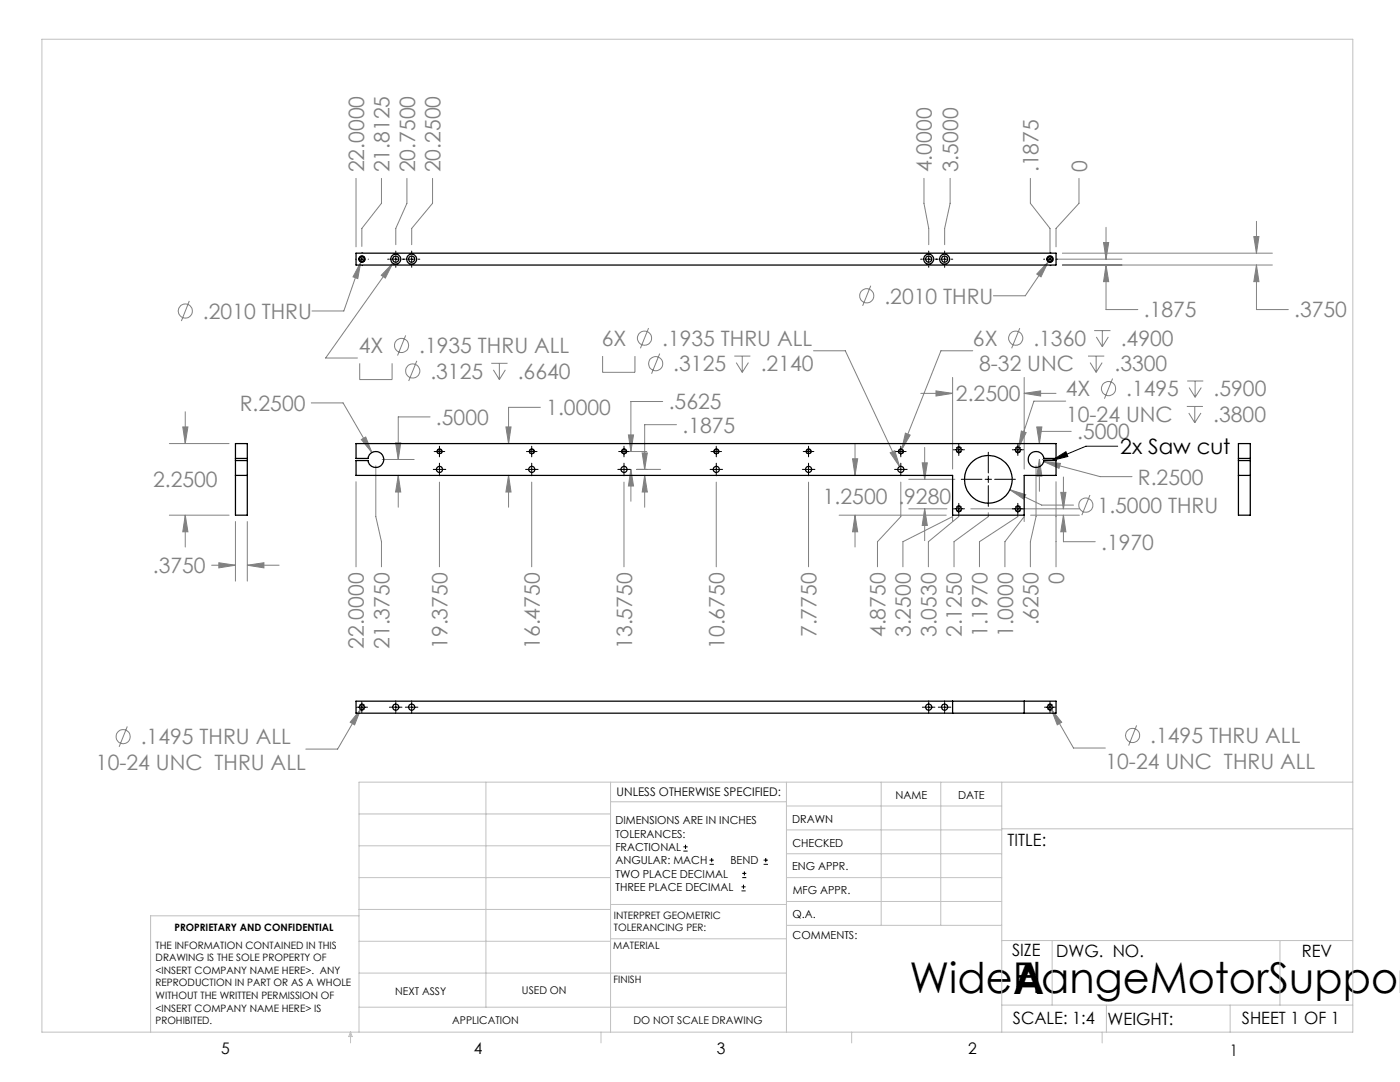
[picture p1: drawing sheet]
<svg xmlns="http://www.w3.org/2000/svg" width="279mm" height="216mm" viewBox="0 0 279 216" stroke-linecap="round" stroke-linejoin="round" font-family="sans-serif">
<g fill="none" stroke="#808080" stroke-width=".2">
<path d="M71 35.6v13.6M76.1 35.6v5l-3.9 5v3.6M81.2 35.6v5l-2.2 5v3.2M86.3 35.6v5l-4.1 5v3.2M184.4 35.6v5l.9 5v3.2M189.6 35.6v5l-1.1 5v3.2M205.6 35.6v5l4 5v4.8M215.3 35.6v5l-4.6 5v3.6M72 52.3l-.6 3.3-1-.4zM72 52.3l-3.4 9.8h-6.3M78.4 52.5l-1.5 3-.8-.6zM78.4 52.5l-13.4 18.9h6.3"/>
<path d="M173.8 57l-1.6 4M209.2 52.2l-1.4 3-.9-.5zM209.2 52.2l-4.6 6.8h-6.3M210.8 51.7h13.1M212 52.9h41.9M212 50.5h41.9M220.2 48.4h1.1l-.6 3.3zM220.7 52.9l.6 3.3h-1.1zM220.7 52.9v8.9h6.4M220.7 45.4v6.3M250.2 47.2h1l-.4 3.3zM250.8 52.9l.4 3.3h-1z"/>
<path d="M250.8 52.9v8.9h6.3M250.8 44.2v6.3M37.8 60l-1.6 4.1M71.8 72.5v3.2h6.4v-3.2M81 66.9l-1.7 4M83.2 72l-1.6 4M98 72.5h3.3M98.5 73.8l1.2 1.9M99.7 72.5v3.2M100.9 73.8l-1.2 1.9M120.3 71v3.3h6.4v-3.3M129.4 65.5l-1.6 4"/>
<path d="M131.7 70.6l-1.7 4M146.5 71h3.3M146.9 72.4l1.2 1.9M148.1 71v3.3M149.4 72.4l-1.3 1.9M162.3 70h6.4l10.8 23.1M183.8 78.5h6.3M186.8 78l3.3 .5-3.3 .5zM190.1 75.3v18.3M194.1 70h-6.3l-7.8 19.7M203.5 65.5l-1.6 4M204.4 78.5l3.3-.5v1z"/>
<path d="M204.4 75.3v18.3M204.4 78.5h6.3M217.1 71h3.3M217.6 72.4l1.2 1.9M218.4 66h3.2M218.8 71v3.3M218.8 67.2l1.2 2M220 72.4l-1.2 1.9M220 66v3.2M221.2 67.2l-1.2 2M222 75.5l-1.6 4.1M236.9 76h3.2"/>
<path d="M237.3 77.3l1.2 2M238.5 76v3.3M239.7 77.3l-1.2 2M33.8 88.5h11.9M36.5 85.2h1l-.5 3.3zM37 82.2v6.3M62.1 80.4h6.4l5.7 9.9M71 96.1v17M72.1 87.7l.9-.5 1.2 3.1zM75 93v10.1l1.1 5v5M76.3 91.7h6.4M79 88.4h1l-.5 3.3z"/>
<path d="M79.5 94.9l.5 3.3h-1zM79.5 94.9v6.3M85.8 83.2h-6.3v8.5M87.7 96.2v16.9M101 85.2h1l-.5 3.3zM101.5 94.9l.5 3.3h-1zM101.5 94.9v6.3M106.1 96.2v16.9M107.8 81.3h-6.3v7.2M124.5 96.2v16.9M125.4 86.8h1l-.5 3.3zM125.8 90.1h3.3"/>
<path d="M125.9 93.7l.5 3.3h-1zM125.9 93.7v6.3M127.1 93.7h4.7M128.2 90.4h1l-.5 3.3zM128.7 94.9l.5 3.3h-1zM128.7 94.9v6.3M132.3 80.1h-6.4v10M135 84.7h-6.3v9M142.9 96.2v16.9M161.4 96.2v16.9M170.1 91.5h1.1l-.6 3.4zM170.6 88.5v6.4"/>
<path d="M177.7 90.3l.9-.4 .9 3.2zM179.8 96.2v6.9l-4.7 5v5M180.7 86.4l.9 .4-1.6 2.9zM181.4 95.6h9.2M184 92.4h1.1l-.6 3.2zM184.5 89.3v6.3M201.5 97.7l3.2 1-.4 .9zM201.5 97.7l6.4 3.1h6.3M203.8 86l1 .3-1.5 3zM206.8 93v10.1l-1.2 5v5M206.9 85.2h1l-.5 3.3zM207.4 91.7l.5 3.3h-1z"/>
<path d="M207.4 91.7v6.3M208 91.7h2.6M208.3 92.1l3.3 .4-.3 1zM208.3 92.1l11.3 3h6.3M210.7 96.1v17M211.7 98.2h1l-.5 3.3zM212.2 95.2v6.3M212.7 80h-6.4l-3 9.3M213.8 86.1h-6.4v2.4M217.5 98.8l-1.6 4M236.9 81.1h3.2M237.2 82.4l1.2 1.9"/>
<path d="M238.4 81.1v3.2M239.7 82.4l-1.3 1.9M33.8 102.8h11.9M37 102.8l.5 3.3h-1zM37 102.8v6.3M42.2 112.8h4.8M43.7 112.3l3.3 .5-3.3 .5zM47 104.1v11.9M49.4 112.8l3.3-.5v1zM49.4 104.1v11.9M49.4 112.8h6.3M167.5 102.8h21.3"/>
<path d="M170.6 102.8l.6 3.3h-1.1zM170.6 102.8v6.3M181.4 101.5h7.6M184.5 101.5l.6 3.3h-1.1zM184.5 101.5v6.4M190.1 104.1v-1l-9.9 5v5M191.3 102.8v.3l-6 5v5M193.7 101.5h21.7M197.2 102.3v.8l-6.8 5v5M203.1 102.8v.3l-7.6 5v5M204.4 104.1v-1l-3.8 5v5M205.7 102.8h9.7"/>
<path d="M212.2 102.8l.5 3.3h-1zM212.2 102.8v5.3h6.4M25.4 145l-1.6 4M72 141.5l-1.2 3.1-.9-.5zM72 141.5l-4.6 8h-6.4M209.8 141.5l2.1 2.6-.9 .5zM209.8 141.5l4.4 7.8h6.4M226.8 144.7l-1.6 4.1"/>
<circle cx="173" cy="59" r="1.4"/>
<circle cx="37" cy="62.1" r="1.4"/>
<circle cx="80.2" cy="68.9" r="1.41"/>
<circle cx="82.4" cy="74" r="1.41"/>
<circle cx="128.6" cy="67.5" r="1.42"/>
<circle cx="130.9" cy="72.6" r="1.4"/>
<circle cx="202.7" cy="67.5" r="1.42"/>
<circle cx="221.2" cy="77.6" r="1.41"/>
<circle cx="216.7" cy="100.8" r="1.41"/>
<circle cx="24.6" cy="147" r="1.42"/>
<circle cx="226" cy="146.7" r="1.41"/>
</g>
<g fill="none" stroke="#000" stroke-width=".2">
<path d="M70.9 51.7h.1M71.6 51.7h1.2M72.2 50.4h.1M72.2 53h.1M72.2 51.1v1.3M73.5 51.7h.1M77.4 51.7h.3M78.4 51.7h1.2M79 50.1v.3M79 51.1v1.3M79 53v.3M80.3 51.7h.6"/>
<path d="M81.5 51.7h1.3M82.2 50.1v.3M82.2 51.1v1.3M82.2 53v.3M83.4 51.7h.4M183.7 51.7h.4M184.7 51.7h1.3M185.3 50.1v.3M185.3 51.1v1.3M185.3 53v.3M186.6 51.7h.7M187.9 51.7h1.3"/>
<path d="M188.5 50.1v.3M188.5 51.1v1.3M188.5 53v.3M189.8 51.7h.3M208.3 51.7h.1M208.9 51.7h1.3M209.5 50.4h.1M209.5 53h.1M209.5 51.1v1.3M210.8 51.7h.1M86.5 93.7h2.5M86.6 90.1h2.2"/>
<path d="M87.7 89v2.2M87.7 92.4v2.5M104.9 93.7h2.5M105.1 90.1h2.1M106.1 89v2.2M106.1 92.4v2.5M123.3 93.7h2.5M123.5 90.1h2.1M124.5 89v2.2M124.5 92.4v2.5M141.7 93.7h2.5M141.9 90.1h2.1"/>
<path d="M142.9 89v2.2M142.9 92.4v2.5M160.1 93.7h2.5M160.3 90.1h2.1M161.4 89v2.2M161.4 92.4v2.5M178.5 93.7h2.5M178.7 90.1h2.1M179.8 89v2.2M179.8 92.4v2.5M190.3 89.7h2.2M191.3 88.7v2.2"/>
<path d="M191.8 95.6h4.2M196.6 95.6h1.3M197.2 90.2v4.2M197.2 95v1.3M197.2 96.9v4.1M198.5 95.6h4.1M202 89.7h2.3M203.1 88.7v2.2M209.9 91.9l2.8-1.8 .4 1zM223.1 89h-6.4l-6.8 2.9M190.3 101.5h2.2M191.3 100.4v2.3"/>
<path d="M202 101.5h2.3M203.1 100.4v2.3M72.2 140v2.2M79 139.8v2.5M82.2 139.8v2.5M185.3 139.8v2.5M188.5 139.8v2.5M209.5 140v2.2M71.1 141.1h2.2M77.7 141.1h2.5M80.9 141.1h2.5M184.1 141.1h2.5"/>
<path d="M187.3 141.1h2.5M208.5 141.1h2.1M136.4 169.8h.8M136.4 169h.8M136.8 168.6v.8M141.6 172.5h.9M141.6 171.6h.9M142 171.2v.8M148 177.8h.8M148 177h.8M148.1 175.1h.8M148.1 174.3h.8"/>
<path d="M148.4 176.5v.8M148.6 173.9v.8M152.4 172.5h.8M152.4 171.6h.8M152.8 171.2v.8"/>
</g>
<path d="M72.2 52.3a.6 .6 0 0 1-.5-.9 .6 .6 0 0 1 1-.1 .6 .6 0 0 1-.3 1h-.2M209.6 52.3a.6 .6 0 0 1-.6-.9 .6 .6 0 0 1 1-.1 .6 .6 0 0 1-.3 1h-.1M191.4 89.1a.6 .6 0 0 0-.6 .9 .6 .6 0 0 0 1.1 .1 .6 .6 0 0 0-.4-1h-.1M203.2 89.1a.6 .6 0 0 0-.6 .9 .6 .6 0 0 0 1 .1 .6 .6 0 0 0-.3-1h-.1M191.4 100.9a.6 .6 0 0 0-.6 .9 .6 .6 0 0 0 1.1 .1 .6 .6 0 0 0-.4-1h-.1M203.2 100.9a.6 .6 0 0 0-.6 .9 .6 .6 0 0 0 1 .1 .6 .6 0 0 0-.3-1h-.1M72.2 140.5a.6 .6 0 0 0-.5 .9 .6 .6 0 0 0 1 0 .6 .6 0 0 0-.3-.9h-.2M209.6 140.5a.6 .6 0 0 0-.6 .9 .6 .6 0 0 0 1 0 .6 .6 0 0 0-.3-.9h-.1" fill="none" stroke="#000" stroke-width=".2" stroke-dasharray="1.3 .6" stroke-dashoffset=".6" stroke-linecap="butt"/>
<path d="M87.7 89.6a.52 .52 0 0 0-.4 .7 .52 .52 0 0 0 .8 .1 .52 .52 0 0 0-.3-.8h-.1M106.1 89.6a.52 .52 0 0 0-.4 .7 .52 .52 0 0 0 .9 .1 .52 .52 0 0 0-.4-.8h-.1M124.6 89.6a.52 .52 0 0 0-.5 .7 .52 .52 0 0 0 .9 .1 .52 .52 0 0 0-.3-.8h-.1M143 89.6a.52 .52 0 0 0-.5 .7 .52 .52 0 0 0 .9 .1 .52 .52 0 0 0-.3-.8h-.1M161.4 89.6a.52 .52 0 0 0-.5 .7 .52 .52 0 0 0 .9 .1 .52 .52 0 0 0-.3-.8h-.1M179.8 89.6a.52 .52 0 0 0-.5 .7 .52 .52 0 0 0 .9 .1 .52 .52 0 0 0-.3-.8h-.1" fill="none" stroke="#000" stroke-width=".2" stroke-dasharray="1.3 .6" stroke-linecap="butt"/>
<g fill="none" stroke="#c0c0c0" stroke-width=".2">
<path d="M8.4 7.8h261.6v198.2h-261.6zM97 156.1v44.9M121.8 156.1v49.9M121.8 160h35.2M157 156.1v49.9M175.9 156.1v28.5M187.7 156.1v28.5M199.9 156.1v49.9M270 156.1h-198.4v49.9M71.6 175.1h50.2M71.6 168.8h50.2M71.6 162.4h50.2"/>
<path d="M157 170.4h42.9M157 165.6h42.9M157 160.8h42.9M157 175.1h42.9M157 179.9h42.9M199.9 165.4h70.1M71.6 194.2h85.4M71.6 187.8h50.2M71.6 181.5h50.2M71.6 182.7h-41.5v23.3M121.8 187.3h35.2M121.8 180.5h35.2"/>
<path d="M157 184.6h42.9M199.9 187.7h70.1M210 187.7v12.9M255.4 187.7v12.9M70 206v2.1M70 206l.3 .8h-.7zM71.6 201h85.4M119.9 206v2.1M170 206v2.1M199.9 200.6h70.1M220 206v2.1M220.8 200.6v5.4"/>
<path d="M245.5 200.6v5.4"/>
</g>
<path d="M203.8 86l-.5 3.3 1.5-3zM180.7 86.4l-.7 3.3 1.6-2.9zM177.7 90.3l1.8 2.8-.9-3.2zM201.5 97.7l2.8 1.9 .4-.9zM72.1 87.7l2.1 2.6-1.2-3.1zM208.3 92.1l3 1.4 .3-1zM128.7 94.9l.5 3.3h-1zM128.2 90.4h1l-.5 3.3zM125.9 93.7l.5 3.3h-1zM125.4 86.8h1l-.5 3.3zM101.5 94.9l.5 3.3h-1zM101 85.2h1l-.5 3.3zM170.1 91.5h1.1l-.6 3.4zM170.6 102.8l.6 3.3h-1.1zM79 88.4h1l-.5 3.3zM79.5 94.9l.5 3.3h-1zM207.4 91.7l.5 3.3h-1zM206.9 85.2h1l-.5 3.3zM186.8 78l3.3 .5-3.3 .5zM204.4 78.5l3.3-.5v1zM212.2 102.8l.5 3.3h-1zM211.7 98.2h1l-.5 3.3zM184.5 101.5l.6 3.3h-1.1zM184 92.4h1.1l-.6 3.2zM72 52.3l-1.6 2.9 1 .4zM78.4 52.5l-2.3 2.4 .8 .6zM209.2 52.2l-2.3 2.5 .9 .5zM220.2 48.4h1.1l-.6 3.3zM220.7 52.9l.6 3.3h-1.1zM250.8 52.9l.4 3.3h-1zM250.2 47.2h1l-.4 3.3zM36.5 85.2h1l-.5 3.3zM37 102.8l.5 3.3h-1zM49.4 112.8l3.3-.5v1zM43.7 112.3l3.3 .5-3.3 .5zM209.8 141.5l1.2 3.1 .9-.5zM72 141.5l-2.1 2.6 .9 .5z" fill="#808080"/>
<path d="M209.9 91.9l2.8-1.8 .4 1z" fill="#000"/>
<g fill="none" stroke="#000" stroke-width=".25">
<path d="M71 50.5h139.7v2.4h-139.7zM47 91.5v.4M47 91.9v10.9h2.4v-10.9M47 94.9h2.4M47 91.9h2.4M47 91.5h2.4M47 91.5v-3h2.4v3M49.4 91.5v.4M71 88.5h139.7v3h-2.3a1.58 1.58 0 0 0-2.5-1.1 1.58 1.58 0 0 0 0 2.6 1.58 1.58 0 0 0 2.5-1.1h2.3v3h-6.3v7.9h-14.3v-7.9h-119.1v-3h2.4a1.58 1.58 0 0 0 2.5 1.1 1.58 1.58 0 0 0 0-2.6 1.58 1.58 0 0 0-2.5 1.1h-2.4zM247.2 91.5v.4M247.2 91.9v10.9h2.3v-10.9M247.2 94.9h2.3"/>
<path d="M247.2 91.9h2.3M247.2 91.5h2.3M247.2 91.5v-3h2.3v3M249.5 91.5v.4M71 139.9h139.7v2.4h-139.7zM190.1 139.9v2.4M204.4 139.9v2.4"/>
<circle cx="72.2" cy="51.7" r=".63"/>
<circle cx="72.2" cy="51.7" r=".48"/>
<circle cx="79" cy="51.7" r=".62"/>
<circle cx="79" cy="51.7" r=".99"/>
<circle cx="82.1" cy="51.7" r=".62"/>
<circle cx="82.2" cy="51.7" r=".99"/>
<circle cx="185.3" cy="51.7" r=".62"/>
<circle cx="185.4" cy="51.7" r=".99"/>
<circle cx="188.5" cy="51.7" r=".62"/>
<circle cx="188.5" cy="51.7" r=".99"/>
<circle cx="209.5" cy="51.7" r=".63"/>
<circle cx="209.6" cy="51.7" r=".46"/>
<circle cx="87.7" cy="93.7" r=".6"/>
<circle cx="87.7" cy="90.1" r=".43"/>
<circle cx="106.1" cy="93.7" r=".6"/>
<circle cx="106.1" cy="90.1" r=".43"/>
<circle cx="124.5" cy="93.7" r=".6"/>
<circle cx="124.6" cy="90.1" r=".43"/>
<circle cx="143" cy="93.7" r=".6"/>
<circle cx="143" cy="90.1" r=".43"/>
<circle cx="161.4" cy="93.7" r=".6"/>
<circle cx="161.4" cy="90.1" r=".43"/>
<circle cx="179.8" cy="93.7" r=".6"/>
<circle cx="179.8" cy="90.1" r=".43"/>
<circle cx="191.4" cy="89.8" r=".48"/>
<circle cx="197.3" cy="95.6" r="4.8"/>
<circle cx="203.2" cy="89.8" r=".48"/>
<circle cx="191.4" cy="101.5" r=".48"/>
<circle cx="203.2" cy="101.5" r=".48"/>
<circle cx="72.2" cy="141.1" r=".48"/>
<circle cx="79" cy="141.1" r=".61"/>
<circle cx="82.1" cy="141.1" r=".61"/>
<circle cx="185.3" cy="141.1" r=".61"/>
<circle cx="188.5" cy="141.1" r=".61"/>
<circle cx="209.6" cy="141.1" r=".46"/>
</g>
<g font-size="8.5">
<text x="181.5" y="198.1">WideFlangeMotorSuppor</text>
<text x="202.2" y="198.3">A</text>
</g>
<g font-size="4.2" fill="#808080">
<text x="72.7" y="34.4" transform="rotate(-90 72.7 34.4)">22.0000</text>
<text x="77.7" y="34.4" transform="rotate(-90 77.7 34.4)">21.8125</text>
<text x="82.8" y="34.4" transform="rotate(-90 82.8 34.4)">20.7500</text>
<text x="87.9" y="34.4" transform="rotate(-90 87.9 34.4)">20.2500</text>
<text x="186" y="34.4" transform="rotate(-90 186 34.4)">4.0000</text>
<text x="191.2" y="34.4" transform="rotate(-90 191.2 34.4)">3.5000</text>
<text x="207.3" y="34.4" transform="rotate(-90 207.3 34.4)">.1875</text>
<text x="216.9" y="34.4" transform="rotate(-90 216.9 34.4)">0</text>
<text x="40.5" y="63.6">.2010 THRU</text>
<text x="176.5" y="60.6">.2010 THRU</text>
<text x="228.3" y="63.4">.1875</text>
<text x="258.3" y="63.4">.3750</text>
<text x="71.6" y="70.5">4X</text>
<text x="83.7" y="70.5">.1935 THRU ALL</text>
<text x="120.1" y="69">6X</text>
<text x="132.1" y="69">.1935 THRU ALL</text>
<text x="194.2" y="69">6X</text>
<text x="206.2" y="69">.1360</text>
<text x="223.7" y="69">.4900</text>
<text x="85.9" y="75.6">.3125</text>
<text x="103.3" y="75.6">.6640</text>
<text x="134.4" y="74.1">.3125</text>
<text x="151.8" y="74.1">.2140</text>
<text x="195.4" y="74.1">8-32 UNC</text>
<text x="222.4" y="74.1">.3300</text>
<text x="47.9" y="82">R.2500</text>
<text x="109" y="82.9">1.0000</text>
<text x="133.5" y="81.7">.5625</text>
<text x="190.8" y="80.1">2.2500</text>
<text x="212.7" y="79.1">4X</text>
<text x="224.8" y="79.1">.1495</text>
<text x="242.2" y="79.1">.5900</text>
<text x="87" y="84.8">.5000</text>
<text x="136.2" y="86.3">.1875</text>
<text x="212.8" y="84.2">10-24 UNC</text>
<text x="215" y="87.7">.5000</text>
<text x="242.1" y="84.2">.3800</text>
<text x="30.5" y="97.2">2.2500</text>
<text x="164.2" y="100.7">1.2500 .9280</text>
<text x="227.1" y="96.7">R.2500</text>
<text x="219" y="102.3">1.5000 THRU</text>
<text x="219.8" y="109.7">.1970</text>
<text x="30.5" y="114.4">.3750</text>
<text x="212.4" y="116.6" transform="rotate(-90 212.4 116.6)">0</text>
<text x="207.3" y="124.8" transform="rotate(-90 207.3 124.8)">.6250</text>
<text x="72.6" y="129.5" transform="rotate(-90 72.6 129.5)">22.0000</text>
<text x="77.7" y="129.5" transform="rotate(-90 77.7 129.5)">21.3750</text>
<text x="89.3" y="129.5" transform="rotate(-90 89.3 129.5)">19.3750</text>
<text x="107.7" y="129.5" transform="rotate(-90 107.7 129.5)">16.4750</text>
<text x="126.1" y="129.5" transform="rotate(-90 126.1 129.5)">13.5750</text>
<text x="144.6" y="129.5" transform="rotate(-90 144.6 129.5)">10.6750</text>
<text x="163" y="127.2" transform="rotate(-90 163 127.2)">7.7750</text>
<text x="176.7" y="127.2" transform="rotate(-90 176.7 127.2)">4.8750</text>
<text x="181.8" y="127.2" transform="rotate(-90 181.8 127.2)">3.2500</text>
<text x="186.9" y="127.2" transform="rotate(-90 186.9 127.2)">3.0530</text>
<text x="192" y="127.2" transform="rotate(-90 192 127.2)">2.1250</text>
<text x="197.1" y="127.2" transform="rotate(-90 197.1 127.2)">1.1970</text>
<text x="202.2" y="127.2" transform="rotate(-90 202.2 127.2)">1.0000</text>
<text x="28.1" y="148.5">.1495 THRU ALL</text>
<text x="229.6" y="148.3">.1495 THRU ALL</text>
<text x="19.2" y="153.6">10-24 UNC THRU ALL</text>
<text x="220.6" y="153.4">10-24 UNC THRU ALL</text>
</g>
<text font-size="4.2" x="223.6" y="90.6">2x Saw cut</text>
<g font-size="3.4">
<text x="201.1" y="168.8">TITLE:</text>
<text x="202" y="190.8">SIZE</text>
<text x="210.8" y="190.9">DWG. NO.</text>
<text x="259.8" y="191">REV</text>
<text x="202.1" y="204.4">SCALE: 1:4</text>
<text x="221" y="204.5">WEIGHT:</text>
<text x="247.8" y="204.4">SHEET 1 OF 1</text>
</g>
<g font-size="3.2">
<text x="44.2" y="210.4">5</text>
<text x="94.6" y="210.3">4</text>
<text x="143.1" y="210.4">3</text>
<text x="193.2" y="210.3">2</text>
<text x="245.4" y="210.6">1</text>
</g>
<text font-size="2.4" x="123.1" y="158.9">UNLESS OTHERWISE SPECIFIED:</text>
<g font-size="2.2">
<text x="178.7" y="159.4">NAME</text>
<text x="191.2" y="159.4">DATE</text>
<text x="122.8" y="164.5">DIMENSIONS ARE IN INCHES</text>
<text x="122.8" y="167.1">TOLERANCES:</text>
<text x="158.1" y="164.2">DRAWN</text>
<text x="122.8" y="169.8">FRACTIONAL</text>
<text x="122.8" y="172.5">ANGULAR: MACH</text>
<text x="145.8" y="172.5">BEND</text>
<text x="158.1" y="173.7">ENG APPR.</text>
<text x="158.2" y="169.1">CHECKED</text>
<text x="122.8" y="175.1">TWO PLACE DECIMAL</text>
<text x="122.8" y="177.8">THREE PLACE DECIMAL</text>
<text x="158.2" y="178.4">MFG APPR.</text>
<text x="158.2" y="183.2">Q.A.</text>
<text x="158.2" y="187.4">COMMENTS:</text>
</g>
<g font-size="2.1">
<text x="78.8" y="198.5">NEXT ASSY</text>
<text x="104.2" y="198.4">USED ON</text>
<text x="90.2" y="204.3">APPLICATION</text>
<text x="126.4" y="204.3">DO NOT SCALE DRAWING</text>
</g>
<g font-size="2">
<text x="34.8" y="185.7">PROPRIETARY AND CONFIDENTIAL</text>
<text x="122.5" y="183.3">INTERPRET GEOMETRIC</text>
<text x="122.5" y="185.9">TOLERANCING PER:</text>
<text x="31.1" y="189.3">THE INFORMATION CONTAINED IN THIS</text>
<text x="31.1" y="191.8">DRAWING IS THE SOLE PROPERTY OF</text>
<text x="122.4" y="189.4">MATERIAL</text>
<text x="31.1" y="194.3">&lt;INSERT COMPANY NAME HERE&gt;. ANY</text>
<text x="31.1" y="196.8">REPRODUCTION IN PART OR AS A WHOLE</text>
<text x="122.4" y="196.2">FINISH</text>
<text x="31.1" y="199.4">WITHOUT THE WRITTEN PERMISSION OF</text>
<text x="31.1" y="201.9">&lt;INSERT COMPANY NAME HERE&gt; IS</text>
<text x="31.1" y="204.4">PROHIBITED.</text>
</g>
</svg>
